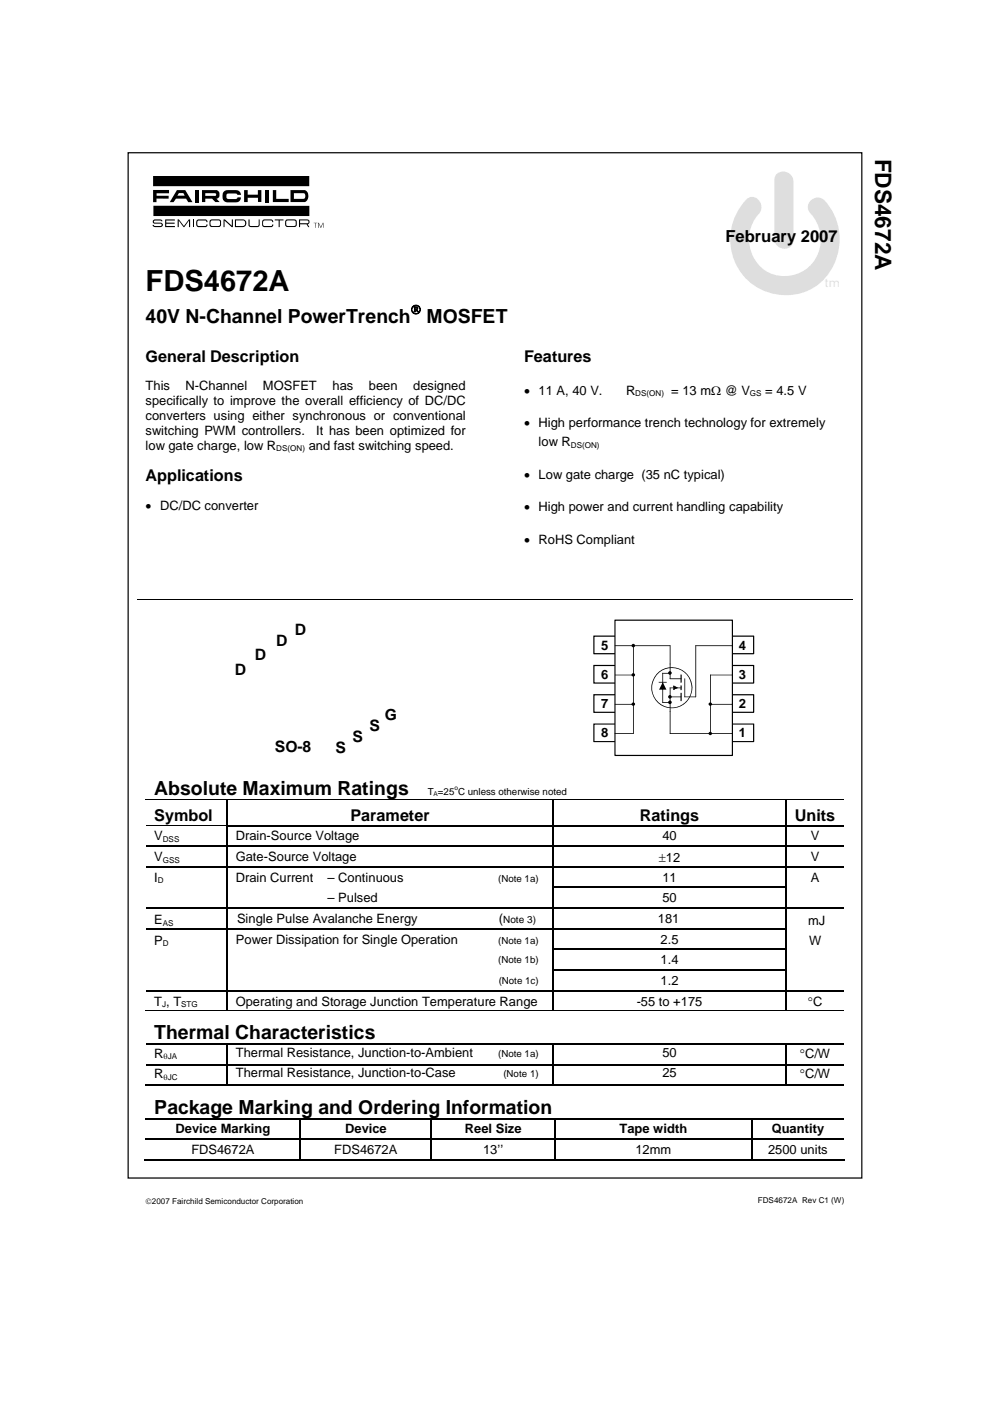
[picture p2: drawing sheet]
<svg xmlns="http://www.w3.org/2000/svg" width="210mm" height="297mm" viewBox="0 0 210 297" stroke-linecap="round" stroke-linejoin="round" font-family="sans-serif">
<g fill="#000">
<path d="M32.5 37.3h33.1v2.2h-33.1zM32.5 46.7l.2-.2h1.4l.4 .4-.4-.1h-1.2a.22 .22 0 0 0-.3 .1 .22 .22 0 0 0 .1 .2l1.4 .1a.5 .5 0 0 1 .4 .7l-.4 .3-1.4-.1-.3-.4 .5 .2h1.2l.2-.2-.2-.3h-1.5l-.2-.3zM32.5 40.3h3.4v.7h-2.7v.5h2.6v.6h-2.6v.8h-.7zM35 46.5h2.1v.3h-1.8v.4h1.7v.2h-1.7v.5h1.8v.3h-2.1zM37.7 46.5h.3l1 1.4 1-1.4h.3v1.7h-.2v-1.4l-1 1.4h-.2l-1-1.4v1.4h-.2zM37.5 40.3h1.8l1.5 2.6h-.9l-.4-.8h-2.2l-.5 .8h-.8zM40.9 46.5h.2v1.7h-.2zM41.4 40.3h.7v2.5h-.7zM41.8 46.7l.2-.2h1.7l.3 .6h-.2l-.2-.3h-1.5l-.2 .2-.1 .6 .4 .3h1.3l.2-.1 .1-.2h.2l-.1 .3-.4 .3-1.6-.1-.3-.5zM47.4 46.5h.3l1.5 1.4v-1.4h.2v1.7h-.3l-1.5-1.4v1.4h-.2zM47.5 40.6l.7-.3h1.9a1.05 1.05 0 0 1 1 1h-.7l-.4-.3h-1.6l-.4 .3v.6l.3 .3h1.7l.4-.4h.7a.96 .96 0 0 1-1 1.1l-2.3-.1a1.05 1.05 0 0 1-.6-.9v-.6zM51.8 40.3h.7v1h2.2v-1h.7v2.5h-.7v-.9h-2.2v.9h-.7z"/>
<path d="M52.7 46.5h.2v1.2l.3 .2h1.6l.1-1.4h.2v1.1l-.2 .4-.3 .2h-1.4l-.4-.2zM56.2 40.3h.8v2.6h-.8zM55.7 46.8l.3-.3h1.5a.48 .48 0 0 1 .5 .6h-.3v-.2l-.3-.2h-1.3l-.3 .3v.7l.2 .2h1.5l.2-.1v-.2h.3a.44 .44 0 0 1-.5 .6h-1.4l-.4-.2-.1-.2zM57.9 40.3h.7v1.9h2.6v.6h-3.3zM58.3 46.5h1.8v.2h-.8v1.5h-.2v-1.5h-.8zM32.5 43.6h33.1v2.2h-33.1zM66.5 47.2h.8l-.3 .1v1l-.1-1zM67.5 47.2h.1l.5 1 .4-1h.1v1.1l-.1-1-.4 1-.5-1-.1 1z"/>
</g>
<path d="M38 40.9h.9l.3 .6h-1.6z" fill="#fff"/>
<path d="M42.8 40.3h3a.79 .79 0 0 1 .8 .8l-.1 .7-.6 .3 .7 .7h-.9l-.7-.7h-1.5v.7h-.7z" fill="#000"/>
<path d="M43.5 41h2.1l.3 .3-.3 .3-2.1-.1z" fill="#fff"/>
<path d="M61.6 40.3h3a1.38 1.38 0 0 1 .8 1.3 1.38 1.38 0 0 1-.8 1.2h-3z" fill="#000"/>
<path d="M62.3 41h2.1a.65 .65 0 0 1 .4 .6 .65 .65 0 0 1-.4 .6h-2.1z" fill="#fff"/>
<path d="M60.7 46.6l.3-.1h1.7l.2 .3v1.1l-.4 .3-1.7-.1-.3-.5v-.8z" fill="#000"/>
<path d="M60.8 46.9l.3-.2 1.4 .1 .2 .3v.6l-.3 .2h-1.5l-.2-.3z" fill="#fff"/>
<path d="M63.4 46.5l2.1 .1 .1 .6-.3 .4 .3 .6h-.2l-.4-.6h-1.4v.6h-.2z" fill="#000"/>
<path d="M63.6 46.7h1.6a.3 .3 0 0 1 .2 .4 .3 .3 0 0 1-.3 .2h-1.5z" fill="#fff"/>
<path d="M49.8 46.5h1.7a.82 .82 0 0 1 .7 .8 .82 .82 0 0 1-.6 .9h-1.8z" fill="#000"/>
<path d="M50.1 46.7h1.6a.66 .66 0 0 1 .3 .7 .66 .66 0 0 1-.4 .5h-1.5z" fill="#fff"/>
<path d="M44.5 46.7l.4-.2h1.7l.3 .5-.1 .9-.4 .3-1.7-.1-.2-.3z" fill="#000"/>
<path d="M44.8 46.8h1.7l.2 .3v.6l-.4 .2h-1.5l-.2-.3v-.5z" fill="#fff"/>
<path d="M27.2 32.4h155.6v217.4h-155.6z" fill="none" stroke="#010101" stroke-width=".26"/>
<path d="M126 134.9h33.9v3.7h-33.9z" fill="#fff"/>
<path d="M125.8 134.8l.2-.1v.3l.1-.1v3.7l-.1-.1h33.9l-.2 .1v-3.7l.2 .1h-33.9v-.3h33.9l.1 3.9-.1 .1h-34z" fill="#000"/>
<path d="M126 141.1h33.9v3.7h-33.9z" fill="#fff"/>
<path d="M125.8 141h.2v.2l.1-.1v3.7l-.1-.1h33.9l-.2 .1v-3.7l.2 .1h-33.9v-.2h33.9l.1 3.8-.1 .1h-34z" fill="#000"/>
<path d="M126 147.3h33.9v3.7h-33.9z" fill="#fff"/>
<path d="M125.8 147.2h.2v.2l.1-.1v3.7l-.1-.1h33.9l-.2 .1v-3.7l.2 .1h-33.9v-.2h33.9l.1 3.8-.1 .2h-34z" fill="#000"/>
<path d="M126 153.5h33.9v3.7h-33.9z" fill="#fff"/>
<path d="M125.8 153.4h.2v.2l.1-.1v3.7l-.1-.1h33.9l-.2 .1v-3.7l.2 .1h-33.9v-.2h33.9l.1 3.8-.1 .2h-34z" fill="#000"/>
<path d="M130.5 131.5h24.8v28.7h-24.8z" fill="#fff"/>
<g fill="#000">
<path d="M130.3 131.4h.2v.2l.1-.1v28.7l-.1-.2h24.8l-.1 .2v-28.7l.1 .1h-24.8v-.2h25l-.1 28.9-25.1-.1zM130.4 136.8l4 .1-4 .1zM134.3 136.8l.1 .1-.1 18.7zM134.3 136.8l7.9 .1-7.9 .1zM147.5 136.8l7.9 .1-7.9 .1zM130.4 143l4 .1-4 .1zM130.4 155.4l4 .1-4 .1zM130.4 149.2l4 .1-4 .1zM139.2 143a4.3 4.3 0 0 1 6.9 .4 4.3 4.3 0 0 1-2.3 6.6 4.3 4.3 0 0 1-5.6-4.1h.1a4.2 4.2 0 0 0 6.1 3.7 4.2 4.2 0 0 0 .6-7.1 4.2 4.2 0 0 0-6.6 2.5l-.1 .9h-.1a4.3 4.3 0 0 1 1-2.9zM139.7 144.6l1.7 .1h-1.7zM140.5 142.7h.2l-.1 6.3zM142 136.8l.2 .1-.1 4z"/>
<path d="M142 140.7l.2 .1-.1 3.2zM140.5 142.7h1.7l-1.7 .1zM140.5 148.9h1.7l-1.7 .1zM142 150.8h.2l-.1 4.8zM142 145.8h.2l-.1 5.1zM142.8 145.4h.2v.8l-.1-.1 .7-.3v.1l-.7-.4v-.1l.9 .5-.9 .4zM142 143.8l2.5 .1-2.4 .1zM142 145.8l2.5 .1h-2.4zM142 147.7l2.5 .1h-2.4zM144.3 143l.3 .1v1.6l-.1 .1-.2-.1zM144.4 145.3l.2 .1v.8l-.1 .1h-.2zM144.4 146.9l.2 .1v1.5l-.1 .2-.2-.1z"/>
<path d="M145.2 147.7l2.5 .1h-2.5zM145.2 143.8l.1 .1-.1 3.9zM147.5 136.8l.2 .1-.1 10.9zM150.6 143l.2 .1-.1 12.5zM150.6 149.2l4.8 .1-4.8 .1zM150.6 143l4.8 .1-4.8 .1zM142 155.4l13.4 .1-13.3 .1zM48 174.9h.3v.3h-.3zM48 179.3h.3v.2h-.3zM117.2 174.9h.3v.3h-.3zM117.2 179.3h.3v.2h-.3zM166.6 174.9h.3v.3h-.3z"/>
<path d="M166.6 179.3h.3v.2h-.3zM48 183.7h.3v.2h-.3zM48 188h.3v.3h-.3zM48 192.4h.3v.3h-.3zM48 196.8h.3v.2h-.3zM117.2 183.7h.3v.2h-.3zM117.2 188h.3v.3h-.3zM117.2 192.4h.3v.3h-.3zM117.2 196.8h.3v.2h-.3zM166.6 183.7h.3v.2h-.3zM166.6 188h.3v.3h-.3zM166.6 192.4h.3v.3h-.3z"/>
<path d="M166.6 196.8h.3v.2h-.3zM48 201.1h.3v.3h-.3zM48 205.5h.3v.3h-.3zM48 209.9h.3v.3h-.3zM117.2 201.1h.3v.3h-.3zM117.2 205.5h.3v.3h-.3zM117.2 209.9h.3v.3h-.3zM166.6 201.1h.3v.3h-.3zM166.6 205.5h.3v.3h-.3zM166.6 209.9h.3v.3h-.3zM48 221.2h.3v.3h-.3zM48 225.6h.3v.3h-.3z"/>
<path d="M63.6 237h.2v.3h-.2zM91.4 237h.2v.3h-.2zM117.2 221.2h.3v.3h-.3zM117.2 225.6h.3v.3h-.3zM117.6 237h.3v.3h-.3zM159.3 237h.3v.3h-.3zM166.6 221.2h.3v.3h-.3zM166.6 225.6h.3v.3h-.3zM63.6 241.4h.2v.3h-.2zM91.4 241.4h.2v.3h-.2zM117.6 241.4h.3v.3h-.3zM159.3 241.4h.3v.3h-.3z"/>
<circle cx="134.3" cy="136.9" r=".38"/>
<circle cx="134.3" cy="149.3" r=".37"/>
<circle cx="134.3" cy="143.1" r=".37"/>
<circle cx="142.1" cy="147.7" r=".38"/>
<circle cx="142.1" cy="142.7" r=".38"/>
<circle cx="142.1" cy="148.9" r=".38"/>
<circle cx="150.7" cy="149.3" r=".36"/>
<circle cx="150.7" cy="155.5" r=".36"/>
</g>
<path d="M140.6 144.7l.8 1.5h-1.6zM142.9 145.4l.8 .5-.8 .3z" fill="#000"/>
<path d="M29 127.1h151.8M30.9 169.5h148.1M30.9 175h17.1M30.9 214.3h148.1" fill="none" stroke="#000" stroke-width=".21"/>
<g fill="none" stroke="#000" stroke-width=".23">
<path d="M48.2 169.6v5.3M48.2 175.2v4.1M48.2 179.5v4.2M30.9 183.8h17.1M30.9 192.5h17.1M48.2 183.9v4.1M48.2 188.3v4.1M48.2 192.7v4.1M48.2 197v4.1M48.3 183.8h68.9M48.3 192.5h68.9M117.5 183.8h49.1"/>
<path d="M117.5 188.1h49.1M117.5 192.5h49.1M166.9 183.8h12.1M166.9 192.5h12.1M48.2 201.4v4.1M48.2 205.8v4.1M48.2 210.2v4.1M30.9 230.1h148.1M48.2 221.5v4.1M48.2 225.9v4.1"/>
</g>
<g fill="none" stroke="#000" stroke-width=".25">
<path d="M30.9 179.4h17.1M48.3 175h68.9M48.3 179.4h68.9M117.3 169.6v5.3M117.3 175.2v4.1M117.3 179.5v4.2M117.5 175h49.1M117.5 179.4h49.1M166.7 169.6v5.3M166.7 175.2v4.1M166.7 179.5v4.2M166.9 175h12.1"/>
<path d="M166.9 179.4h12.1M30.9 196.9h17.1M48.3 196.9h68.9M117.3 183.9v4.1M117.3 188.3v4.1M117.3 192.7v4.1M117.3 197v4.1M117.5 196.9h49.1M166.7 183.9v4.1M166.7 188.3v4.1M166.7 192.7v4.1M166.7 197v4.1"/>
<path d="M30.9 210h17.1M48.3 210h68.9M117.3 201.4v4.1M117.3 205.8v4.1M117.3 210.2v4.1M117.5 201.3h49.1M117.5 205.6h49.1M117.5 210h49.1M166.7 201.4v4.1M166.7 205.8v4.1M166.7 210.2v4.1M166.9 210h12.1"/>
<path d="M30.9 221.4h17.1M30.9 225.7h17.1M30.9 237.2h32.7M48.3 221.4h68.9M48.3 225.7h68.9M63.7 237.3v4.1M63.8 237.2h27.6M91.5 237.3v4.1M91.6 237.2h26M117.3 221.5v4.1M117.3 225.9v4.1M117.5 221.4h49.1"/>
<path d="M117.5 225.7h49.1M117.8 237.3v4.1M117.9 237.2h41.4M159.4 237.3v4.1M159.6 237.2h19.4M166.7 221.5v4.1M166.7 225.9v4.1M166.9 221.4h12.1M166.9 225.7h12.1M30.6 245.9h33M30.9 241.5h32.7M63.7 241.7v4.3"/>
<path d="M63.8 241.5h27.6M63.8 245.9h27.6M91.5 241.7v4.3M91.6 241.5h26M91.6 245.9h26M117.8 241.7v4.3M117.9 241.5h41.4M117.9 245.9h41.4M159.4 241.7v4.3M159.6 241.5h19.4M159.6 245.9h19.5"/>
</g>
<path d="M154 35.7h24.7v23.1h-24.7z" fill="#fff"/>
<g fill="#dcdfde">
<path d="M158.2 42.4a1.9 1.9 0 0 1 2.1-.5 1.9 1.9 0 0 1 1.2 1.8 2.75 2.75 0 0 1-1.2 2.4 7.8 7.8 0 0 0-.7 8.2 7.8 7.8 0 0 0 7 4.2 7.8 7.8 0 0 0 7-4.9 7.8 7.8 0 0 0-1.7-8.4 2.03 2.03 0 0 1 .2-2.8 2.03 2.03 0 0 1 2.8 .1 12.2 12.2 0 0 1-3.9 19.3 11.9 11.9 0 0 1-14.3-4.6 11.9 11.9 0 0 1 1.5-14.8z"/>
<path d="M164.8 36.8a2.16 2.16 0 0 1 2.3-.2 2.16 2.16 0 0 1 1.2 1.9v12.4a2.03 2.03 0 0 1-2.2 1.9 2.03 2.03 0 0 1-1.9-2.2v-12.4a1.78 1.78 0 0 1 .6-1.4z"/>
</g>
<text font-size="6.2" x="30.9" y="61.6">FDS4672A</text>
<text font-size="4.8" x="185.6" y="33.6" transform="rotate(90 185.6 33.6)">FDS4672A</text>
<g font-size="4.1">
<text x="30.9" y="68.4">40V N-Channel PowerTrench</text>
<text x="90.5" y="68.4">MOSFET</text>
<text x="32.7" y="168.5">Absolute Maximum Ratings</text>
<text x="32.7" y="220.3">Thermal Characteristics</text>
<text x="32.7" y="236.2">Package Marking and Ordering Information</text>
</g>
<text font-size="3.5" x="153.9" y="51.2">February 2007</text>
<g font-size="3.4">
<text x="30.9" y="76.7">General Description</text>
<text x="111.2" y="76.7">Features</text>
<text x="30.9" y="101.9">Applications</text>
<text x="32.7" y="174.2">Symbol</text>
<text x="74.4" y="174.2">Parameter</text>
<text x="135.7" y="174.2">Ratings</text>
<text x="168.6" y="174.2">Units</text>
</g>
<g font-size="3.3">
<text x="58.6" y="137">D</text>
<text x="62.5" y="134.5">D</text>
<text x="49.8" y="143.2">D</text>
<text x="54.1" y="140">D</text>
<text x="78.4" y="155.1">S</text>
<text x="81.6" y="152.6">G</text>
<text x="58.3" y="159.5">SO-8</text>
<text x="71.1" y="159.6">S</text>
<text x="74.8" y="157.2">S</text>
</g>
<g font-size="2.7">
<text x="87.1" y="66.5">®</text>
<text x="30.9" y="82.7">This</text>
<text x="39.3" y="82.7">N-Channel</text>
<text x="55.8" y="82.7">MOSFET</text>
<text x="70.5" y="82.7">has</text>
<text x="78.2" y="82.7">been</text>
<text x="87.6" y="82.7">designed</text>
<text x="111.2" y="83.7">• 11 A, 40 V.</text>
<text x="132.8" y="83.7">R</text>
<text x="142.4" y="83.7">= 13 mΩ @ V</text>
<text x="162.3" y="83.7">= 4.5 V</text>
<text x="30.9" y="85.9">specifically to improve the overall efficiency of DC/DC</text>
<text x="30.9" y="89">converters using either synchronous or conventional</text>
<text x="30.9" y="92.2">switching PWM controllers.</text>
<text x="30.9" y="95.4">low gate charge, low R</text>
<text x="65.5" y="95.4">and fast switching speed.</text>
<text x="67.1" y="92.2">It has been optimized for</text>
<text x="111.2" y="90.6">• High performance trench technology for extremely</text>
<text x="114.2" y="94.7">low R</text>
<text x="111.2" y="101.5">• Low gate charge (35 nC typical)</text>
<text x="30.9" y="108.1">• DC/DC converter</text>
<text x="111.2" y="108.4">• High power and current handling capability</text>
<text x="111.2" y="115.3">• RoHS Compliant</text>
<text x="127.5" y="137.8">5</text>
<text x="156.7" y="137.8">4</text>
<text x="127.5" y="143.9">6</text>
<text x="156.7" y="143.9">3</text>
<text x="127.5" y="150.1">7</text>
<text x="156.7" y="150.1">2</text>
<text x="127.5" y="156.3">8</text>
<text x="156.7" y="156.3">1</text>
<text x="32.7" y="178.2">V</text>
<text x="50" y="178.2">Drain-Source Voltage</text>
<text x="140.5" y="178.2">40</text>
<text x="172" y="178.2">V</text>
<text x="32.7" y="182.6">V</text>
<text x="50" y="182.6">Gate-Source Voltage</text>
<text x="139.7" y="182.7">±12</text>
<text x="172" y="182.6">V</text>
<text x="32.7" y="186.9">I</text>
<text x="50" y="186.9">Drain Current</text>
<text x="69.5" y="186.9">– Continuous</text>
<text x="69.5" y="191.3">– Pulsed</text>
<text x="140.5" y="191.3">50</text>
<text x="140.5" y="186.9">11</text>
<text x="172" y="186.9">A</text>
<text x="32.7" y="195.9">E</text>
<text x="50.3" y="195.7">Single Pulse Avalanche Energy</text>
<text x="105.8" y="195.7">(</text>
<text x="139.5" y="195.7">181</text>
<text x="171.4" y="196">mJ</text>
<text x="32.7" y="200.3">P</text>
<text x="50" y="200.1">Power Dissipation for Single Operation</text>
<text x="140.1" y="200.1">2.5</text>
<text x="171.6" y="200.3">W</text>
<text x="140.1" y="204.4">1.4</text>
<text x="140.1" y="208.8">1.2</text>
<text x="32.7" y="213.2">T , T</text>
<text x="50" y="213.2">Operating and Storage Junction Temperature Range</text>
<text x="135" y="213.2">-55 to +175</text>
<text x="171.4" y="213.3">°C</text>
<text x="32.7" y="224.3">R</text>
<text x="50" y="224.1">Thermal Resistance, Junction-to-Ambient</text>
<text x="140.5" y="224.1">50</text>
<text x="169.7" y="224.3">°C/W</text>
<text x="32.7" y="228.6">R</text>
<text x="50" y="228.4">Thermal Resistance, Junction-to-Case</text>
<text x="140.5" y="228.4">25</text>
<text x="169.7" y="228.6">°C/W</text>
<text x="37.2" y="240.3">Device Marking</text>
<text x="40.6" y="244.7">FDS4672A</text>
<text x="70.9" y="244.7">FDS4672A</text>
<text x="73.2" y="240.3">Device</text>
<text x="98.6" y="240.3">Reel Size</text>
<text x="102.5" y="244.7">13’’</text>
<text x="131.4" y="240.3">Tape width</text>
<text x="134.8" y="244.7">12mm</text>
<text x="162.9" y="244.7">2500 units</text>
<text x="163.7" y="240.3">Quantity</text>
</g>
<g font-size="2.1">
<text x="90.7" y="168.5">T =25 C unless otherwise noted</text>
<text x="105.7" y="186.9">(Note 1a)</text>
<text x="106.7" y="195.7">Note 3)</text>
<text x="105.7" y="200.1">(Note 1a)</text>
<text x="105.7" y="204.2">(Note 1b)</text>
<text x="105.8" y="208.5">(Note 1c)</text>
<text x="105.7" y="224.1">(Note 1a)</text>
<text x="106.8" y="228.4">(Note 1)</text>
</g>
<g font-size="1.7">
<text x="134.7" y="84.1">DS(ON)</text>
<text x="159.1" y="84.1">GS</text>
<text x="58.6" y="95.7">DS(ON)</text>
<text x="121.1" y="95">DS(ON)</text>
<text x="34.5" y="178.5">DSS</text>
<text x="34.5" y="182.9">GSS</text>
<text x="33.5" y="187.3">D</text>
<text x="34.5" y="196.3">AS</text>
<text x="34.5" y="200.6">D</text>
<text x="34.4" y="213.6">J</text>
<text x="38.4" y="213.6">STG</text>
<text x="34.7" y="224.6">θJA</text>
<text x="34.7" y="229">θJC</text>
<text x="30.9" y="255.3">©2007 Fairchild Semiconductor Corporation</text>
<text x="160.8" y="255.1">FDS4672A Rev C1 (W)</text>
</g>
<g font-size="1.4">
<text x="96.4" y="167.5">o</text>
<text x="92" y="168.9">A</text>
</g>
</svg>
